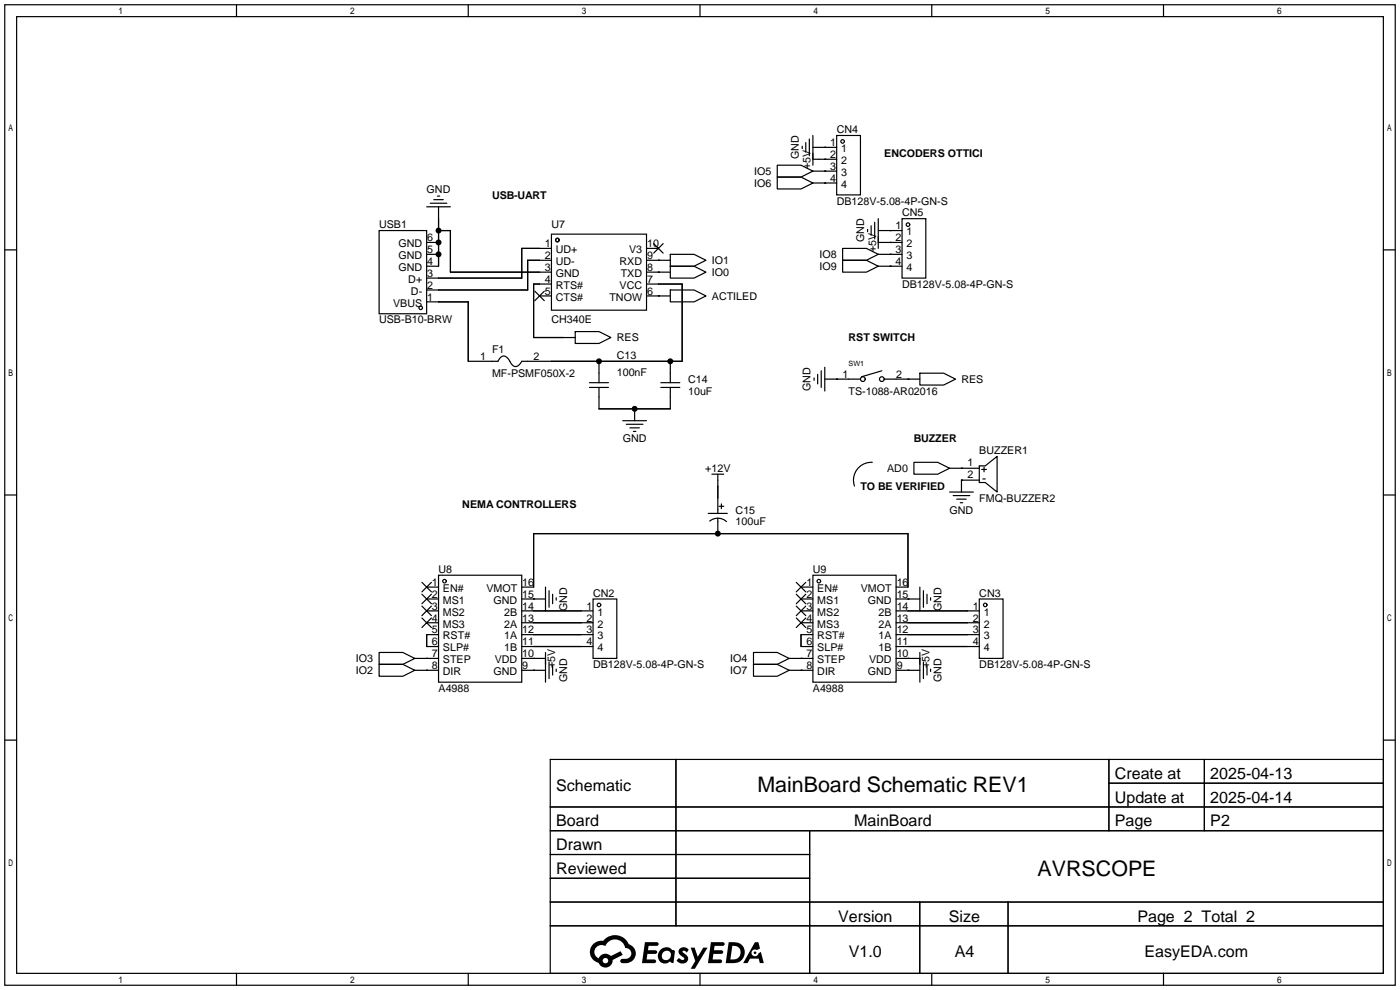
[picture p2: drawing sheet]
<svg xmlns="http://www.w3.org/2000/svg" width="299mm" height="212mm" viewBox="0 0 299 212" stroke-linecap="round" stroke-linejoin="round" font-family="sans-serif">
<g fill="none" stroke="#000" stroke-width=".25">
<path d="M1 1h297.2v209.6h-297.2zM3.6 3.6h292.1v204.4h-292.1zM50.5 1v2.6M100.1 1v2.6M149.6 1v2.6M199.1 1v2.6M248.7 1v2.6M166.1 37.8h5.1l2.5 1.3-2.5 1.3h-5.1zM166.1 35.3h5.1l2.5 1.3-2.5 1.2h-5.1zM171.4 31.2v.6M172.2 30.5v2M173 29.7v3.6"/>
<path d="M173.7 31.5h5.1M173.7 34h5.1M173.7 36.6h5.1M173.7 39.1h5.1M173.7 29v6.3M176.3 31.5h.1M176.3 34h.1M176.3 39.1h.1M176.3 36.6h.1M178.8 29h5.1v12.7h-5.1zM1 53.4h2.6M81 49.3h10.2v17.8h-10.2z"/>
<path d="M91.2 54.4h2.5M91.2 51.8h2.5M91.2 44.2h5.1M91.9 43.4h3.6M92.7 42.7h2M93.5 41.9h.5M93.7 44.2v12.7h-2.5M93.7 49.3h2.6v8.9h21.6M117.9 50h20.3v16.3h-20.3zM117.9 55.6h-5.1v6.4h-21.6M117.9 53.1h-6.4v6.3h-20.3M138.2 53.1h2.5"/>
<path d="M138.2 55.6h5.1M138.2 58.2h5.1M139.7 52.1l2 2M140.7 55.6h.1M140.7 58.2h.1M141.7 52.1l-2 2M143.3 54.4h5l2.6 1.2-2.6 1.3h-5zM143.3 56.9h5l2.6 1.3-2.6 1.2h-5zM180.1 53.1h5.1l2.5 1.3-2.5 1.2h-5.1zM180.1 55.6h5.1l2.5 1.3-2.5 1.3h-5.1zM185.4 49v.5M186.2 48.3v2"/>
<path d="M186.9 47.5v3.6M187.7 56.9h5.1M187.7 54.4h5.1M187.7 51.8h5.1M187.7 49.3h5.1M187.7 46.7v6.4M190.2 49.3h.1M190.2 51.8h.1M190.2 54.4h.1M190.2 56.9h.1M192.8 46.7h5.1v12.7h-5.1zM295.7 53.4h2.5"/>
<path d="M114.3 62.2l2 2.1M115.3 63.2h2.6M116.3 62.2l-2 2.1M117.9 60.7h-3.9v11.4h8.9M122.9 70.9h5.1l2.6 1.2-2.6 1.3h-5.1zM128 77.2v4.6M138.2 60.7h7.6v16.5h-34.3l-.6 .8-.7 .3-.6-.2-1.1-1.5-.8-.5-.7 .2-.6 .9h-6.3v-12.7h-8.9M138.2 63.2h5.1M140.7 63.2h.1M143.3 62h5l2.6 1.2-2.6 1.3h-5zM143.3 77.2v4.6M175.5 79.2v3.6"/>
<path d="M176.3 78.5v5.1M188.5 79.2l-4.4 1.3M196.6 79.8h5.1l2.5 1.2-2.5 1.3h-5.1zM126 82.8h4M126 81.8h4M128 82.8v4.6h15.3v-4.6M133.1 89.9h5.1M133.9 90.7h3.5M134.6 91.4h2.1M135.4 92.2h.5M135.6 87.4v2.5M141.2 82.8h4.1"/>
<path d="M141.2 81.8h4.1M174 80.8v.5M174.8 80v2M176.3 81h7.6M178.8 81h.1M186.4 98.8a3.8 3.8 0 0 0-3.8 5.1M189 81h7.6M194.1 81h.1M195.3 98.8h5.1l2.5 1.3-2.5 1.2h-5.1zM209.3 99.6h1.3l2.5-2.1v7.7l-2.5-2.1h-1.3zM210.3 99.8v1M1 105.8h2.6"/>
<path d="M151.4 109.7h4M151.7 111.4a2.74 2.74 0 0 1 3.6 .1M152.1 101.3h2.6M153.4 101.3v8.4M153.4 110.7v3.3M153.7 108.2h1M154.2 107.7v1M202.9 100.1h6.4M202.9 105.2h5.1M203.7 105.9h3.6M204.5 106.7h2M205.2 107.4h.5"/>
<path d="M205.5 102.6h.1M205.5 100.1h.1M205.5 102.6h3.8M205.5 102.6v2.6M209.8 100.3h1M210.1 102.4h.5M295.7 105.8h2.5M81 139.4h5.1l2.5 1.3-2.5 1.3h-5.1zM90.2 124.5l2 2M90.2 127l2 2M90.2 129.5l2 2.1M90.2 132.1l2 2"/>
<path d="M91.2 125.5h2.5M91.2 128h2.5M91.2 130.6h2.5M91.2 133.1h2.5M92.2 124.5l-2 2M92.2 127l-2 2M92.2 129.5l-2 2.1M92.2 132.1l-2 2M93.7 122.9h17.8v22.9h-17.8zM93.7 135.6h-2.5v2.6h2.5M111.5 125.5h2.5v-11.5h80.1v11.5h-2.6M111.5 128h5.1"/>
<path d="M111.5 130.6h15.2M111.5 133.1h15.2M111.5 135.6h15.2M111.5 138.2h15.2M114 128h.1M116.6 125.5v5.1M116.6 139.4v6.4M117.3 126.2v3.6M118.1 127v2M118.9 127.8v.5M126.7 128h5.1v12.7h-5.1zM161 139.4h5.1l2.6 1.3-2.6 1.3h-5.1z"/>
<path d="M170.2 124.5l2 2M170.2 127l2 2M170.2 129.5l2 2.1M170.2 132.1l2 2M171.2 125.5h2.5M171.2 128h2.5M171.2 130.6h2.5M171.2 133.1h2.5M172.2 124.5l-2 2M172.2 127l-2 2M172.2 129.5l-2 2.1M172.2 132.1l-2 2"/>
<path d="M173.7 122.9h17.8v22.9h-17.8zM173.7 135.6h-2.5v2.6h2.5M191.5 128h5.1M191.5 130.6h17.8M191.5 133.1h17.8M191.5 135.6h17.8M191.5 138.2h17.8M194.1 128h.1M196.6 125.5v5.1M196.6 139.4v6.4M197.4 126.2v3.6M198.1 127v2"/>
<path d="M198.9 127.8v.5M209.3 128h5.1v12.7h-5.1zM1 158.2h2.6M81 142h5.1l2.5 1.3-2.5 1.2h-5.1zM88.6 140.7h5.1M88.6 143.3h5.1M91.2 140.7h.1M91.2 143.3h.1M111.5 140.7h5.1M111.5 143.3h5.1M114 140.7h.1M114 143.3h.1"/>
<path d="M117.3 141.5v3.5M118.1 142.2v2.1M118.9 143v.5M161 142h5.1l2.6 1.3-2.6 1.2h-5.1zM168.7 140.7h5M168.7 143.3h5M171.2 140.7h.1M171.2 143.3h.1M191.5 140.7h5.1M191.5 143.3h5.1M194.1 143.3h.1M194.1 140.7h.1"/>
<path d="M197.4 141.5v3.5M198.1 142.2v2.1M198.9 143v.5M295.7 158.2h2.5M117.6 162.3h178.1v45.7h-178.1zM117.6 172.5h178.1M117.6 177.5h178.1M144.5 162.3v35.6M173 177.5v30.5M237 162.3v15.2M237 167.4h58.7M257.4 162.3v15.2"/>
<path d="M117.6 182.6h55.4M117.6 192.8h178.1M117.6 187.7h55.4M117.6 197.9h178.1M196.6 192.8v15.2M215.4 192.8v15.2M50.5 208v2.6M100.1 208v2.6M149.6 208v2.6M199.1 208v2.6M248.7 208v2.6"/>
<circle cx="180.1" cy="30.2" r=".38"/>
<circle cx="119.1" cy="51.3" r=".38"/>
<circle cx="194.1" cy="48" r=".38"/>
<circle cx="89.9" cy="65.8" r=".38"/>
<circle cx="184.4" cy="81" r=".51"/>
<circle cx="188.5" cy="81" r=".51"/>
<circle cx="95" cy="124.2" r=".38"/>
<circle cx="128" cy="129.3" r=".38"/>
<circle cx="175" cy="124.2" r=".38"/>
<circle cx="210.6" cy="129.3" r=".38"/>
</g>
<g fill="#000">
<path d="M137.8 201.4h1.7a1.31 1.31 0 0 1 1.2 .2 .4 .4 0 0 1-.3 .5l-1.8 .1-.1 .9h1.6a.4 .4 0 0 1 .4 .4 .4 .4 0 0 1-.5 .4h-1.6l-.2 1.2h1.4a.46 .46 0 0 1 .5 0 .46 .46 0 0 1 .1 .5l-.4 .2h-2.6zM145.3 202.7a1.3 1.3 0 0 1 1.9 .3l-.4 .6a.54 .54 0 0 0-.9-.2l.1 .2a1.34 1.34 0 0 1 .9 1.8 1.47 1.47 0 0 1-2.3-.1l.5-.6 .8 .5a.31 .31 0 0 0 .4-.3 .31 .31 0 0 0-.3-.4 1.12 1.12 0 0 1-.7-1.8zM147.6 202.5h.9l.6 2 1.2-2h.9l-2.7 4.6h-.9l1-1.7zM151.9 201.4h1.7a1.32 1.32 0 0 1 1.2 .2 .39 .39 0 0 1-.3 .5l-1.8 .1-.1 .9h1.6a.4 .4 0 0 1 .4 .4 .4 .4 0 0 1-.4 .4h-1.7l-.2 1.2h1.4a.46 .46 0 0 1 .5 0 .46 .46 0 0 1 .1 .5l-.4 .2h-2.6zM161.3 201.4h.8l.3 1.3-.6 .4a.75 .75 0 0 0-1.1 .3 .75 .75 0 0 0 .5 1 .75 .75 0 0 0 .9-.7l.5-.2 .6 2.3h-.8l-.3-.9h-1.8l-.5 .9h-1z"/>
<path d="M126.8 201.8a2.37 2.37 0 0 0 1.1 4 1.54 1.54 0 0 0 1.8 1 1.54 1.54 0 0 0 1.2-1.6l2.2-1.1-.5-.8-2 1a1.57 1.57 0 0 0-2.7 .5 1.5 1.5 0 0 1-.7-2.1 1.5 1.5 0 0 1 2.2-.5 2.23 2.23 0 0 1 2.3-1.4 2.23 2.23 0 0 1 2 1.8 1.16 1.16 0 0 1 1.2 1.1 1.16 1.16 0 0 1-1.1 1.2h-.7a.47 .47 0 0 0-.5 .4 .47 .47 0 0 0 .4 .5 2.17 2.17 0 0 0 2.5-.9 2.17 2.17 0 0 0-.3-2.7l-.8-.4a3.2 3.2 0 0 0-5.5-.7l-1.1 .1zM128.8 205.3a.6 .6 0 0 1 1.2 0 .6 .6 0 0 1-1.2 0z"/>
<path d="M141.2 203a1.6 1.6 0 0 0-.3 2.3 1.6 1.6 0 0 0 2.3 .2l.7 .3 .3-2.4-.1-.3-.5-.1a1.58 1.58 0 0 0-2.4 0zM141.8 203.5a.98 .98 0 0 1 1.6 .4 .98 .98 0 0 1-1.1 1.3 .94 .94 0 0 1-.9-.7 .94 .94 0 0 1 .4-1z"/>
<path d="M155.7 201.4l-.6 4.4h1.5a2.27 2.27 0 0 0 2.6-2.2 2.27 2.27 0 0 0-2.7-2.2zM156.5 202.1a1.5 1.5 0 0 1 1.8 1.6 1.5 1.5 0 0 1-1.9 1.4h-.3z"/>
<circle cx="93.7" cy="54.4" r=".63"/>
<circle cx="93.7" cy="49.3" r=".63"/>
<circle cx="93.7" cy="51.8" r=".63"/>
<circle cx="128" cy="77.2" r=".63"/>
<circle cx="143.3" cy="77.2" r=".63"/>
<circle cx="135.6" cy="87.4" r=".63"/>
<circle cx="153.4" cy="114" r=".63"/>
<circle cx="161.4" cy="203.6" r=".28"/>
</g>
<g font-size="4.6">
<text x="161.9" y="169.3">MainBoard Schematic REV1</text>
<text x="221.8" y="187.1">AVRSCOPE</text>
</g>
<g font-size="3.4">
<text x="238.3" y="166.5">Create at</text>
<text x="258.7" y="166.5">2025-04-13</text>
<text x="118.9" y="169">Schematic</text>
<text x="238.3" y="171.6">Update at</text>
<text x="258.7" y="171.6">2025-04-14</text>
<text x="118.9" y="176.6">Board</text>
<text x="182.6" y="176.6">MainBoard</text>
<text x="238.3" y="176.6">Page</text>
<text x="258.7" y="176.6">P2</text>
<text x="118.9" y="181.7">Drawn</text>
<text x="118.9" y="186.8">Reviewed</text>
<text x="179.1" y="197">Version</text>
<text x="202.8" y="197">Size</text>
<text x="243.1" y="197">Page 2 Total 2</text>
<text x="181.4" y="204.6">V1.0</text>
<text x="204" y="204.6">A4</text>
<text x="244.6" y="204.6">EasyEDA.com</text>
</g>
<g font-size="2.3">
<text x="178.8" y="28.5">CN4</text>
<text x="170.7" y="34" transform="rotate(-90 170.7 34)">GND</text>
<text x="177.4" y="31.2">1</text>
<text x="177.4" y="33.8">2</text>
<text x="179.8" y="32.5">1</text>
<text x="179.8" y="35.1">2</text>
<text x="189" y="33.6">ENCODERS OTTICI</text>
<text x="91.2" y="41.2">GND</text>
<text x="161.2" y="39.9">IO6</text>
<text x="161.2" y="37.4">IO5</text>
<text x="173.3" y="36.1" transform="rotate(-90 173.3 36.1)">+5V</text>
<text x="177.4" y="36.3">3</text>
<text x="177.4" y="38.9">4</text>
<text x="179.8" y="37.6">3</text>
<text x="179.8" y="40.1">4</text>
<text x="105.2" y="42.4">USB-UART</text>
<text x="178.8" y="43.7">DB128V-5.08-4P-GN-S</text>
<text x="192.8" y="46.3">CN5</text>
<text x="81" y="48.8">USB1</text>
<text x="85.2" y="52.8">GND</text>
<text x="91.3" y="51.6">6</text>
<text x="116.5" y="52.8">1</text>
<text x="117.9" y="48.8">U7</text>
<text x="138.3" y="52.8">10</text>
<text x="184.7" y="51.8" transform="rotate(-90 184.7 51.8)">GND</text>
<text x="187.2" y="53.9" transform="rotate(-90 187.2 53.9)">+5V</text>
<text x="191.4" y="49">1</text>
<text x="191.4" y="51.6">2</text>
<text x="193.7" y="50.3">1</text>
<text x="193.7" y="52.8">2</text>
<text x="85.2" y="57.9">GND</text>
<text x="85.2" y="55.4">GND</text>
<text x="91.3" y="59.2">3</text>
<text x="91.3" y="56.6">4</text>
<text x="91.3" y="54.1">5</text>
<text x="116.5" y="55.4">2</text>
<text x="116.5" y="57.9">3</text>
<text x="118.8" y="54.1">UD+</text>
<text x="118.8" y="56.6">UD-</text>
<text x="118.8" y="59.2">GND</text>
<text x="132.4" y="56.6">RXD</text>
<text x="132.7" y="59.2">TXD</text>
<text x="134.4" y="54.1">V3</text>
<text x="138.3" y="57.9">8</text>
<text x="138.3" y="55.4">9</text>
<text x="152.1" y="56.4">IO1</text>
<text x="152.1" y="59">IO0</text>
<text x="175.1" y="55.1">IO8</text>
<text x="175.1" y="57.7">IO9</text>
<text x="191.4" y="54.1">3</text>
<text x="191.4" y="56.6">4</text>
<text x="193.7" y="55.4">3</text>
<text x="193.7" y="57.9">4</text>
<text x="84" y="65.5">VBUS</text>
<text x="87.3" y="60.5">D+</text>
<text x="87.8" y="63">D-</text>
<text x="91.3" y="64.3">1</text>
<text x="91.3" y="61.7">2</text>
<text x="116.5" y="60.5">4</text>
<text x="116.5" y="63">5</text>
<text x="118.8" y="61.7">RTS#</text>
<text x="118.8" y="64.3">CTS#</text>
<text x="130.2" y="64.3">TNOW</text>
<text x="132.4" y="61.7">VCC</text>
<text x="138.3" y="63">6</text>
<text x="138.3" y="60.5">7</text>
<text x="152.1" y="64">ACTILED</text>
<text x="192.8" y="61.5">DB128V-5.08-4P-GN-S</text>
<text x="81" y="69.1">USB-B10-BRW</text>
<text x="117.9" y="69.1">CH340E</text>
<text x="102.6" y="77">1</text>
<text x="105.2" y="75.5">F1</text>
<text x="114" y="77">2</text>
<text x="131.8" y="76.7">C13</text>
<text x="131.8" y="72.9">RES</text>
<text x="181.4" y="72.9">RST SWITCH</text>
<text x="105.2" y="80.5">MF-PSMF050X-2</text>
<text x="131.8" y="80.3">100nF</text>
<text x="147.1" y="81.8">C14</text>
<text x="173.3" y="83.6" transform="rotate(-90 173.3 83.6)">GND</text>
<text x="180.1" y="80.8">1</text>
<text x="191.5" y="80.8">2</text>
<text x="205.5" y="81.8">RES</text>
<text x="147.1" y="84.4">10uF</text>
<text x="181.4" y="84.4">TS-1088-AR02016</text>
<text x="133.1" y="94.5">GND</text>
<text x="195.3" y="94.5">BUZZER</text>
<text x="150.7" y="100.9">+12V</text>
<text x="189.6" y="100.9">AD0</text>
<text x="206.8" y="99.6">1</text>
<text x="209.3" y="97.1">BUZZER1</text>
<text x="183.9" y="104.7">TO BE VERIFIED</text>
<text x="206.8" y="102.1">2</text>
<text x="209.3" y="107.2">FMQ-BUZZER2</text>
<text x="98.8" y="108.5">NEMA CONTROLLERS</text>
<text x="157.2" y="109.8">C15</text>
<text x="157.2" y="112.3">100uF</text>
<text x="202.9" y="109.8">GND</text>
<text x="92.3" y="125.2">1</text>
<text x="93.7" y="122.5">U8</text>
<text x="111.6" y="125.2">16</text>
<text x="172.3" y="125.2">1</text>
<text x="173.7" y="122.5">U9</text>
<text x="191.6" y="125.2">16</text>
<text x="92.3" y="127.8">2</text>
<text x="92.3" y="130.3">3</text>
<text x="94.7" y="126.5">EN#</text>
<text x="94.7" y="129">MS1</text>
<text x="94.7" y="131.6">MS2</text>
<text x="104" y="126.5">VMOT</text>
<text x="105.5" y="129">GND</text>
<text x="107.8" y="131.6">2B</text>
<text x="111.6" y="130.3">14</text>
<text x="111.6" y="127.8">15</text>
<text x="121.2" y="130.6" transform="rotate(-90 121.2 130.6)">GND</text>
<text x="125.3" y="130.3">1</text>
<text x="126.7" y="127.5">CN2</text>
<text x="127.7" y="131.6">1</text>
<text x="172.3" y="127.8">2</text>
<text x="172.3" y="130.3">3</text>
<text x="174.7" y="126.5">EN#</text>
<text x="174.7" y="129">MS1</text>
<text x="174.7" y="131.6">MS2</text>
<text x="184" y="126.5">VMOT</text>
<text x="185.5" y="129">GND</text>
<text x="187.8" y="131.6">2B</text>
<text x="191.6" y="130.3">14</text>
<text x="191.6" y="127.8">15</text>
<text x="201.2" y="130.6" transform="rotate(-90 201.2 130.6)">GND</text>
<text x="207.9" y="130.3">1</text>
<text x="209.3" y="127.5">CN3</text>
<text x="210.2" y="131.6">1</text>
<text x="92.3" y="132.8">4</text>
<text x="92.3" y="135.4">5</text>
<text x="92.3" y="137.9">6</text>
<text x="94.7" y="134.1">MS3</text>
<text x="94.7" y="136.7">RST#</text>
<text x="107.8" y="136.7">1A</text>
<text x="107.8" y="134.1">2A</text>
<text x="111.6" y="137.9">11</text>
<text x="111.6" y="135.4">12</text>
<text x="111.6" y="132.8">13</text>
<text x="125.3" y="132.8">2</text>
<text x="125.3" y="135.4">3</text>
<text x="125.3" y="137.9">4</text>
<text x="127.7" y="134.1">2</text>
<text x="127.7" y="136.7">3</text>
<text x="172.3" y="132.8">4</text>
<text x="172.3" y="135.4">5</text>
<text x="172.3" y="137.9">6</text>
<text x="174.7" y="134.1">MS3</text>
<text x="174.7" y="136.7">RST#</text>
<text x="187.8" y="136.7">1A</text>
<text x="187.8" y="134.1">2A</text>
<text x="191.6" y="137.9">11</text>
<text x="191.6" y="135.4">12</text>
<text x="191.6" y="132.8">13</text>
<text x="207.9" y="132.8">2</text>
<text x="207.9" y="135.4">3</text>
<text x="207.9" y="137.9">4</text>
<text x="210.2" y="134.1">2</text>
<text x="210.2" y="136.7">3</text>
<text x="76.1" y="141.5">IO3</text>
<text x="92.3" y="140.5">7</text>
<text x="92.3" y="143">8</text>
<text x="94.7" y="139.2">SLP#</text>
<text x="94.7" y="141.7">STEP</text>
<text x="105.7" y="141.7">VDD</text>
<text x="107.8" y="139.2">1B</text>
<text x="111.6" y="143">9</text>
<text x="111.6" y="140.5">10</text>
<text x="118.6" y="142.8" transform="rotate(-90 118.6 142.8)">+5V</text>
<text x="126.7" y="142.8">DB128V-5.08-4P-GN-S</text>
<text x="127.7" y="139.2">4</text>
<text x="156.1" y="141.5">IO4</text>
<text x="172.3" y="140.5">7</text>
<text x="172.3" y="143">8</text>
<text x="174.7" y="139.2">SLP#</text>
<text x="174.7" y="141.7">STEP</text>
<text x="185.7" y="141.7">VDD</text>
<text x="187.8" y="139.2">1B</text>
<text x="191.6" y="143">9</text>
<text x="191.6" y="140.5">10</text>
<text x="198.7" y="142.8" transform="rotate(-90 198.7 142.8)">+5V</text>
<text x="209.3" y="142.8">DB128V-5.08-4P-GN-S</text>
<text x="210.2" y="139.2">4</text>
<text x="76.1" y="144">IO2</text>
<text x="93.7" y="147.9">A4988</text>
<text x="94.7" y="144.3">DIR</text>
<text x="105.5" y="144.3">GND</text>
<text x="121.2" y="145.8" transform="rotate(-90 121.2 145.8)">GND</text>
<text x="156.1" y="144">IO7</text>
<text x="173.7" y="147.9">A4988</text>
<text x="174.7" y="144.3">DIR</text>
<text x="185.5" y="144.3">GND</text>
<text x="201.2" y="145.8" transform="rotate(-90 201.2 145.8)">GND</text>
</g>
<text font-size="1.5" x="181.4" y="78.2">SW1</text>
</svg>
